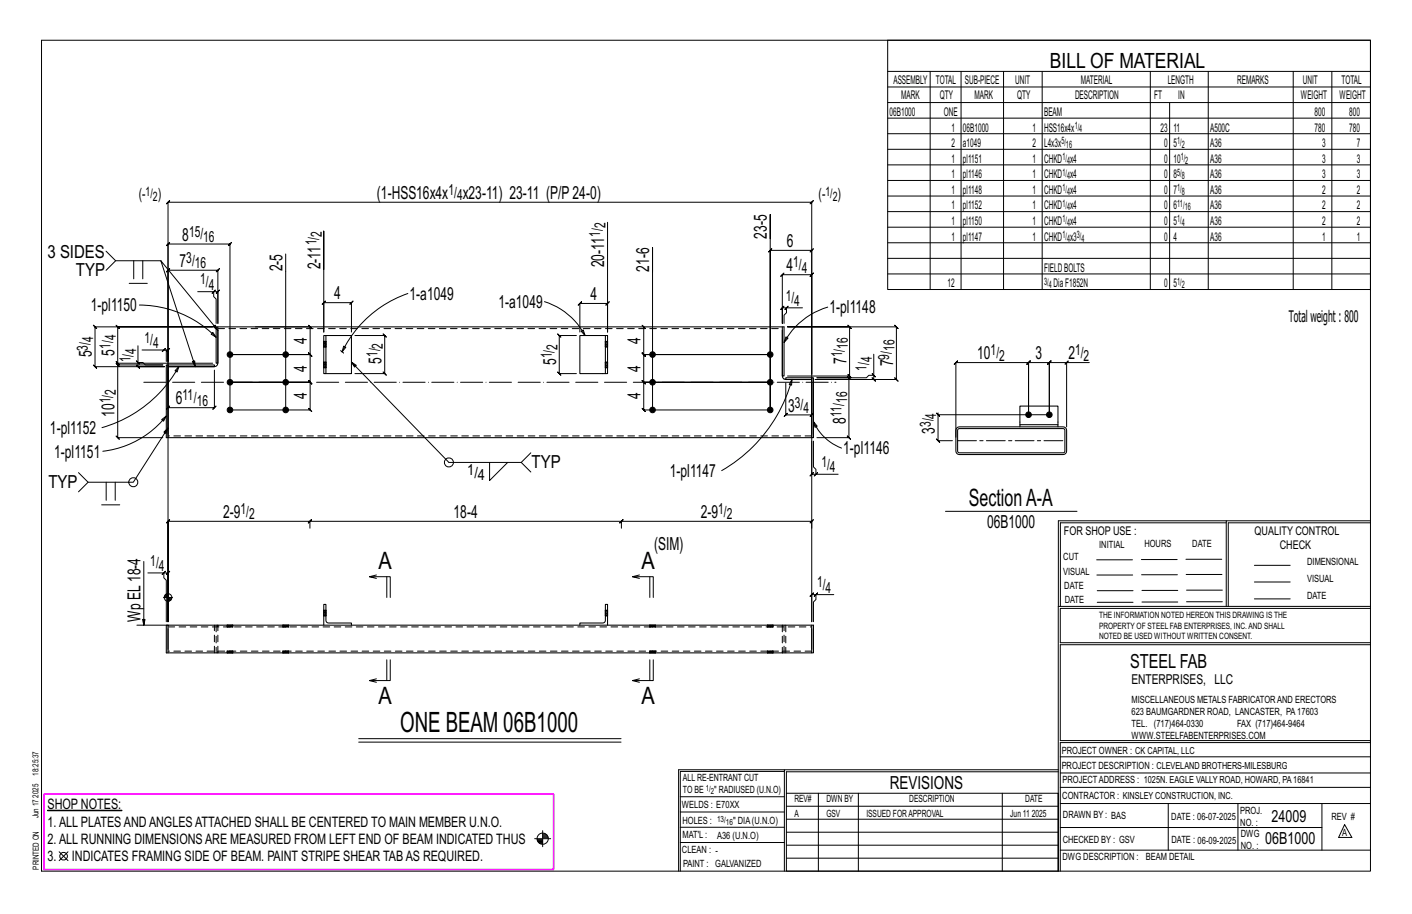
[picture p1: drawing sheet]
<svg xmlns="http://www.w3.org/2000/svg" width="432mm" height="279mm" viewBox="0 0 432 279" stroke-linecap="round" stroke-linejoin="round" font-family="sans-serif">
<g fill="#000" stroke="#000" stroke-width=".31">
<path d="M14.5 247.7h22.8v.1h-22.8z"/>
<circle cx="70.3" cy="116.9" r=".86"/>
<circle cx="70.3" cy="108.4" r=".86"/>
<circle cx="87.4" cy="116.9" r=".86"/>
<circle cx="87.4" cy="108.4" r=".86"/>
<circle cx="199.6" cy="108.4" r=".86"/>
<circle cx="199.6" cy="116.9" r=".86"/>
<circle cx="235.5" cy="108.4" r=".86"/>
<circle cx="235.5" cy="116.9" r=".86"/>
<circle cx="70.3" cy="125.3" r=".86"/>
<circle cx="87.4" cy="125.3" r=".86"/>
<circle cx="199.6" cy="125.3" r=".86"/>
<circle cx="235.5" cy="125.3" r=".86"/>
<circle cx="314.5" cy="126.8" r=".86"/>
<circle cx="320.9" cy="126.8" r=".86"/>
</g>
<g fill="none" stroke="#000" stroke-width=".31">
<path d="M12.7 12.3h406.4v254h-406.4zM271.5 12.3h147.6v76.2h-147.6zM271.5 21.8h147.6M271.5 26.6h147.6M271.5 31.4h147.6M271.5 36.1h147.6M284.5 21.8v66.7M293.9 21.8v66.7M306.9 21.8v66.7M318.7 21.8v66.7M351.8 21.8v66.7M357.7 31.4v57.1"/>
<path d="M369.5 21.8v66.7M395.5 21.8v66.7M407.3 21.8v66.7M271.5 40.9h147.6M271.5 45.6h147.6M271.5 50.4h147.6M271.5 55.2h147.6M271.5 59.9h147.6M32.4 76.8l3 2.9h13.8M35.4 79.7l-3 2.9M40.9 79.7v5.5M43.7 79.7v5.5"/>
<path d="M87.4 77.6v47.7M185.8 68v33.5v-8.7l.5-.5-1 1 .5-.5h-8.5l.5-.5-1 1 .5-.5v8.7M235.5 73v-7.4v59.7v-48.8l-.5 .5 1-1-.5 .5h12.7l-.5 .5 1-1-.5 .5v37.9v-30.4l.5-.5-1 1 .5-.5h-9l.5-.5-1 1 .5-.5v14.9v-4.8l-.5 .5 1-1-.5 .5h1.3M271.5 64.7h147.6M271.5 69.5h147.6M271.5 74.2h147.6M271.5 79h147.6M39.5 86.6h5.5M42.6 93.2a33.3 33.3 0 0 1 23.5 9.9M60.5 89.2h4.8v1.5l.8 .7v7.5M64.8 89.7l1-1zM65.3 89.2h1.3l-.5 .5 1-1-.5 .5v9.7v-16.3l.5-.5-1 1 .5-.5h-15.2l.5-.5-1 1 .5-.5v27.9v-3.5l.5-.5-1 1 .5-.5h-1.3"/>
<path d="M78.1 99.9h16.7l-.5-.5 1 1-.5-.5v8.5l-.5-.5 1 1-.5-.5h-24.5h24.5l-.5-.5 1 1-.5-.5v8.5l-.5-.5 1 1-.5-.5h-24.5h24.5l-.5-.5 1 1-.5-.5v8.4l-.5-.5 1 1-.5-.5h-24.5v-50.7l.5-.5-1 1 .5-.5h-18.9l.5-.5-1 1 .5-.5v42.3M99 82.4v-11.8v30.9v-9l-.5 .5 1-1-.5 .5h8.5l-.5 .5 1-1-.5 .5v9M124.7 89.7a35.1 35.1 0 0 0-20.1 17.8M166.5 92.2a21.1 21.1 0 0 1 12.4 10.4M196.9 99.9l-.5-.5 1 1-.5-.5v8.5l-.5-.5 1 1-.5-.5h38.6h-38.6l-.5-.5 1 1-.5-.5v8.5l-.5-.5 1 1-.5-.5h38.6h-38.6l-.5-.5 1 1-.5-.5v8.4l-.5-.5 1 1-.5-.5h38.6M199.6 83.1v-7.4v49.6M241 93.6l-1 1zM245.4 94.1h-4.9v1.5l-.7 .8v2.5M253.1 93.9a22.4 22.4 0 0 0-13.3 10.8M271.5 83.7h147.6M41.7 110.3l1 1zM42.2 105.7v5.1h1.5l.7 .8h5.4h-13.8l-.5-.5 1 1-.5-.5v22.2l-.5-.5 1 1-.5-.5h13.8"/>
<path d="M42.2 110.8v1.3l-.5-.5 1 1-.5-.5h8.1h-21.2l.5 .5-1-1 .5 .5v-12.2l.5 .5-1-1 .5 .5h35.9h-29l-.5-.5 1 1-.5-.5v11.1l-.5-.5 1 1-.5-.5h29M43.4 107h7.5v3.5M49.6 107.5l1-1zM51.4 113.2v11.4l-.5 .5 1-1-.5 .5h14.2l-.5 .5 1-1-.5 .5v-11.4M54.7 112l-.5 1.7-.7-.4zM54.7 112a39.3 39.3 0 0 1-23.5 18.7M65.1 101.6l1 1.5-1.5-.9zM66.6 101l-.8-1.6-.6 .5 1.4 1.1-17.4-21.3 10.5 32.4-.9-1.6 .7-.2 .2 1.8M104.2 107.1l.4 .4M104.6 107.5l.4 .5M105.1 105.8l.7 .4-1.2 1.3zM107.5 110.7l.9 1.5 .6-.5-1.5-1 29.8 30.7h22.1l2.9-3"/>
<path d="M108.5 102.6h9.1l-.5-.5 1 1-.5-.5v11.6l-.5-.5 1 1-.5-.5h-9.1M176.3 102.6h-5.3l-.5-.5 1 1-.5-.5v11.6l-.5-.5 1 1-.5-.5h5.3M177.7 101.2l.7-.3 .5 1.7zM240.3 117.1v9.7l-.5 .5 1-1-.5 .5h7.9l-.5 .5 1-1-.5 .5v-9.7M240.3 103l.7 .4-1.2 1.3zM242.2 116l-.1 1.7-.8-.2zM242.2 116a46 46 0 0 1-21.5 27.9M266.7 114.2l1 1zM267.2 108.3v6.4h-1.5l-.7 .8h-15.2h9.8l-.5-.5 1 1-.5-.5v18.3l-.5-.5 1 1-.5-.5h-9.8M267.2 114.7v1.3l-.5-.5 1 1-.5-.5h-17.9h24.8l.5 .5-1-1 .5 .5v-16.1l.5 .5-1-1 .5 .5h-33.3h19l-.5-.5 1 1-.5-.5v15l-.5-.5 1 1-.5-.5h-19M326.2 110.8l.5-.5-1 1zM326.2 110.8h-5.3l.5-.5-1 1 .5-.5v16"/>
<path d="M333.1 110.8h-6.9v19.7M49.4 128.3l1.5-1.1-.9 1.6zM50.9 127.2a29 29 0 0 1-19.5 10.7M51.4 130.8l-1.3 1.3 .7 .4 .6-1.7-10.6 16.6h-13.9l-2.9-2.9M248.2 134.8v10.2l-.5 .5 1-1-.5 .5h1.3M248.8 128.9l1.1 1.4-.7 .3zM248.8 134.8v7.9l.7 .8v1.5h6.8M248.8 128.9a15.4 15.4 0 0 0 8.6 8.1M286.4 126.3l1 1zM286.9 126.2v.6h34M286.9 126.8v7.9l-.5-.5 1 1-.5-.5h4.4M320.9 126.8v-16l.5-.5-1 1 .5-.5h-6.4l.5-.5-1 1 .5-.5v16v-16l.5-.5-1 1 .5-.5h-22.2l.5-.5-1 1 .5-.5v22.9"/>
<path d="M26.9 147.4l-2.9 2.9M31.1 154.3h5.5M32.5 147.4v5.5M35.2 147.4v5.5M94.3 159.9l1-1zM94.8 159.4h95.2l-.5 .5 1-1-.5 .5v2.1M149.7 141.4v5.5l5.5-5.5M159.4 141.4l2.9 2.9M189.5 159.9l1-1zM190 159.4h58.2l-.5 .5 1-1-.5 .5v2.1M250 144.5l-1 1zM289.1 156.3h40.3"/>
<path d="M375 159.8h-50.7v25.6M375 159.2h-51.3l-.1 107.1M419.1 159.2h-44.1v26.2M419.1 159.8h-43.5v25.6M44 171.6v19.5l-.4-1.7h.8l-.4 1.7M45.2 175.1h4.9v1.5l.8 .8v12.7M49.6 175.6l1-1zM50.1 175.1h1.3l-.5 .5 1-1-.5 .5v15v-8.9M94.8 161.5v-2.1l.5-.5-1 1 .5-.5h-43.4l.5-.5-1 1 .5-.5v30.7v-128.3l-.5 .5 1-1-.5 .5h196.8l-.5 .5 1-1-.5 .5v128.3v-8.3l-.5 .5 1-1-.5 .5h1.3M115.1 176.8l-2.1-.5h6.3v6.3M115.1 175.8l-2.1 .5M118.3 176.3v6.3"/>
<path d="M195.5 176.8l-2.1-.5h6.4v6.3M195.5 175.8l-2.1 .5M198.7 176.3v6.3M335.4 171.1h10.9M335.4 175.8h11M349 171h11M349.1 175.7h11M362.7 171h10.9M362.7 175.6h11M383.6 172.8h11M383.6 177.9h11M41.9 191.1h9.5"/>
<path d="M50 182.6h2.8M50.3 182.2v.4M50.5 181.8v.8M50.7 181.7v.9M51 181.6v1M51.2 181.5v1.1M51.6 182.6v1.2M51.8 182.6v1.1M52 182.6v1M52.2 182.6v.8M52.4 182.6v.5M250 181.3l-1 1z"/>
<path d="M255 181.8h-5.5v1.5l-.7 .7v6.1M323.7 185.4h95.4M335.5 184.1h11M335.5 180.6h11M349.2 184h11M349.2 180.5h11M362.9 180.4h10.9M362.9 184h10.9M383.6 183.1h11M419.1 186h-94.9v10.5h94.9M419.1 197.1h-94.9v29.3h94.9v.6h-94.9v39.3M115.1 207.5l-2.1 .5"/>
<path d="M118.3 201.7v6.3M119.3 201.7v6.3h-6.3l2.1 .6M195.5 207.5l-2.1 .5M198.7 201.7v6.3M199.8 201.7v6.3h-6.4l2.1 .6M109.7 225.8h80.2M109.7 226.9h80.2M239.9 235.8h-31.9v30.5M239.9 235.3h-32.4v31M323.6 235.3h-83.7v31M323.6 235.9h-83.1v6.6M324.2 236.3h94.9"/>
<path d="M324.2 231.4h94.9M163.5 256.4h4.9M164.3 256.7h1.6M164.3 257h1.6M164.4 257.2h1.5M164.7 257.5h1.2M165 257.8h.9M165.9 253.9v4.9M165.9 254.9h1M165.9 255.5h1.5M165.9 256.1h1.7M165.9 255.2h1.3"/>
<path d="M165.9 255.8h1.7M208 252.9h31.9M208 257.5h31.9M208 243.6h31.9M208 248.2h31.9M240.5 242.5h83.1v23.8h-83.1zM240.5 258.4h83.1M240.5 254.4h83.1M240.5 250.4h83.1M240.5 246.5h83.1M250.3 242.5v23.8M262.5 242.5v23.8"/>
<path d="M306.5 242.5v23.8M324.2 253h80.1M324.2 245.6h94.9M324.2 259.9h94.9M324.2 240.7h94.9M357.3 245.6v14.3M378.6 245.6v14.3M404.3 245.6v14.3M411.2 252.1l2.2 3.9h-4zM18.1 260.4l2.7 2.7M20.8 260.4l-2.7 2.7M240.5 262.3h83.1"/>
<circle cx="40.8" cy="147.4" r="1.38"/>
<circle cx="137.3" cy="141.4" r="1.38"/>
<circle cx="51.4" cy="182.6" r="1.16"/>
<circle cx="165.9" cy="256.4" r="1.71"/>
<circle cx="19.4" cy="261.7" r="1.17"/>
</g>
<path d="M13.5 242.7h155.8v23.1h-155.8z" fill="none" stroke="#f0f" stroke-width=".5"/>
<g fill="none" stroke="#000" stroke-width=".32">
<path d="M66.1 99.9h.5v11.1h-.5zM66.6 99.9h173.2v15h-.6v-15M51.4 111.6h14.2v.5h-14.2zM66.6 101v10l-.5 1-14.7 .1v20.6M99 112.4h.1M99 110.7h.1M99 106.1h.1M99 104.4h.1M99 102.6h.7v11.6h-.7zM99.7 102.6h7.8v11.6h-7.8M99.7 112.4h.1M99.7 110.7h.1"/>
<path d="M99.7 106.1h.1M99.7 104.4h.1M185.1 112.4h.1M185.1 110.7h.1M185.1 106.1h.1M185.1 104.4h.1M185.1 102.6h.7v11.6h-.7zM185.1 102.6h-7.8v11.6h7.8M185.8 112.4h.1M185.8 110.7h.1M185.8 106.1h.1M185.8 104.4h.1"/>
<path d="M239.2 101l.2 14.5 .9 .5h7.9v16.7M240.3 115.5h7.9v.5h-7.9zM248.2 115.5h.6v18.3h-.6zM51.4 133.8v-22.2h-.5v22.2h197.3M292.6 130.8l.8-.3h31.7a1.06 1.06 0 0 1 1.1 1v6.4a1.06 1.06 0 0 1-1.1 1.1h-31.7a1.06 1.06 0 0 1-1.1-1.1v-6.4zM293 131.2l.4-.2 31.9 .1 .4 .4-.1 6.6-.5 .3h-31.9l-.4-.5zM311.9 130.5v-.7h11.6v.7M311.9 129.8v-5.7h11.6v5.7M51.4 191.1h-.5v8.5h197.3v-8.5M51.4 199.6v-8.5h197.4v8.5h-.6M51.4 192.2v6.3M69.5 191.1h.1"/>
<path d="M69.5 191.6h.1M69.5 199h.1M69.5 199.6h.1M71.2 191.1h.1M71.2 191.6h.1M71.2 199h.1M71.2 199.6h.1M86.5 191.1h.1M86.5 191.6h.1M86.5 199h.1M86.5 199.6h.1M88.2 191.1h.1"/>
<path d="M88.2 191.6h.1M88.2 199h.1M88.2 199.6h.1M99 188.3h.1M99 186.5h.1M99 191.1v-6.3h.7v4.9a.79 .79 0 0 0 .8 .7h7v.7M99.7 188.3h.1M99.7 186.5h.1M177.3 191.1v-.7h7a.79 .79 0 0 0 .8-.7v-4.9h.7v6.3M185.1 188.3h.1M185.1 186.5h.1M185.8 188.3h.1"/>
<path d="M185.8 186.5h.1M198.7 191.1h.1M198.7 191.6h.1M198.7 199h.1M198.7 199.6h.1M200.4 191.1h.1M200.4 191.6h.1M200.4 199h.1M200.4 199.6h.1M234.7 191.1h.1M234.7 191.6h.1M234.7 199h.1"/>
<path d="M234.7 199.6h.1M236.4 191.1h.1M236.4 191.6h.1M236.4 199h.1M236.4 199.6h.1M248.2 192.2v6.3"/>
</g>
<g fill="none" stroke="#000" stroke-width=".31" stroke-dasharray="2 1.4">
<path d="M66.6 100.5h172.6M99 111.2h.7v.4h-.7zM99 111.2v-.2h.7v.2M99 111v-.2h.7v.2M99 110.8v-.1M99 112.4h.1M99 112.2v.2h.7M99 111.9v.3h.7v.2M99 111.6v.3h.7v.3M99 104.9h.7v.3h-.7zM99 104.9v-.3h.7v.3M99 104.6v-.2h.7v.2"/>
<path d="M99 104.4h.1M99 106.1v-.1M99 105.8v.2l.7 .1M99 105.5v.3h.7v.2M99 105.2v.3h.7v.3M99 112.4h.7M99 106.1h.7M99.7 110.7h-.7M99.7 104.4h-.7M99.7 110.7v.1M99.7 111.6v.3M99.7 104.4h.1"/>
<path d="M99.7 105.2v.3M185.1 111.6h.7v.3h-.7zM185.1 112.4h.1M185.1 111.6v-.4M185.1 105.2h.7v.3h-.7zM185.1 106.1v-.1M185.1 105.2v-.3M185.1 112.4h.7M185.1 106.1h.7M185.8 110.7h-.7M185.8 104.4h-.7M185.8 111.9v.3h-.7v-.3"/>
<path d="M185.8 112.2v.2h-.7v-.2M185.8 112.4h.1M185.8 110.7v.1M185.8 111v-.2l-.7-.1M185.8 111.2v-.2h-.7v-.2M185.8 111.6v-.4h-.7v-.2M185.8 105.5v.3h-.7v-.3M185.8 105.8v.2h-.7v-.2M185.8 106v.1M185.8 104.4h.1M185.8 104.6v-.2h-.7M185.8 104.9v-.3h-.7v-.2"/>
<path d="M185.8 105.2v-.3h-.7v-.3M248.2 133.3h-196.8M51.4 191.6h196.8M65.6 199.6v-8.5M66.1 191.1v8.5M66.6 199v.6M66.6 199.6v-8.5v.5M69.5 199h.1M69.5 199v.6M69.5 191.1v.5M69.5 191.1h.1M69.5 199.6h.1"/>
<path d="M69.7 199.6h-.2v-.6h.2M69.7 191.1h-.2v.5M70 199h.3v.6h-.3zM70 199.6h-.3v-.6h.3M70 191.1h-.3v.5h-.2M70.3 199.6h.4v-.6h.2M70.3 199h.4M70.3 191.1h.4v.5h-.4zM70.3 191.1h-.3v.5h-.3M70.3 191.6h-.3M70.7 199.6h.2v-.6h.2M70.7 191.1h.2v.5h-.2"/>
<path d="M70.9 199.6h.2l.1-.6M70.9 191.1h.2v.5h-.2M71.1 191.1h.1M71.2 199.6v-.6M71.2 199.6h-.1M71.2 191.6h-.1M71.2 191.6v-.5M86.5 199h.1M86.5 199v.6M86.5 191.1v.5M86.5 191.1h.1M86.6 199.6h-.1"/>
<path d="M86.8 199.6h-.2v-.6h.2M86.8 191.1h-.2l-.1 .5M87 199h.4v.6h-.4zM87 199.6h-.2v-.6h.2M87 191.1h-.2v.5h-.2M87.4 199.6h.3v-.6h.3M87.4 199h.3M87.4 191.1h.3v.5h-.3zM87.4 191.1h-.4v.5h-.2M87.4 191.6h-.4M87.7 199.6h.3v-.6h.2M87.7 191.1h.3v.5h-.3"/>
<path d="M88 199.6h.2v-.6M88 191.1h.2v.5h-.2M88.2 191.1h.1M88.2 199.6v-.6M88.2 199.6h.1M88.2 191.6h.1M88.2 191.6v-.5M99 187.1h.7v.3h-.7zM99 187.1v-.3h.7v.3M99 186.8v-.2h.7v.2M99 186.6v-.1M99 188.3v-.1"/>
<path d="M99 188v.2l.7 .1M99 187.7v.3h.7v.2M99 187.4v.3h.7v.3M99 188.3h.7M99.7 186.5h-.7M99.7 186.5v.1M99.7 187.4v.3M185.1 187.4h.7v.3h-.7zM185.1 188.3v-.1M185.1 187.4v-.3M185.1 188.3h.7M185.8 186.5h-.7"/>
<path d="M185.8 187.7v.3h-.7v-.3M185.8 188v.2h-.7v-.2M185.8 188.2v.1M185.8 186.5v.1M185.8 186.8v-.2l-.7-.1M185.8 187.1v-.3h-.7v-.2M185.8 187.4v-.3h-.7v-.3M198.7 199h.1M198.7 199v.6M198.7 191.1v.5M198.7 191.1h.1M198.8 199.6h-.1"/>
<path d="M198.9 199.6h-.1v-.6h.1M198.9 191.1h-.1l-.1 .5M199.2 199h.4v.6h-.4zM199.2 199.6h-.3v-.6h.3M199.2 191.1h-.3v.5h-.1M199.6 199.6h.3v-.6h.3M199.6 199h.3M199.6 191.1h.3v.5h-.3zM199.6 191.1h-.4v.5h-.3M199.6 191.6h-.4M199.9 199.6h.3v-.6h.1M199.9 191.1h.3v.5h-.3"/>
<path d="M200.2 199.6h.1l.1-.6M200.2 191.1h.1v.5h-.1M200.3 191.1h.1M200.4 199.6v-.6M200.4 199.6h-.1M200.4 191.6h-.1M200.4 191.6v-.5M234.7 199h.1M234.7 199v.6M234.7 191.1v.5M234.7 191.1h.1M234.7 199.6h.1"/>
<path d="M234.9 199.6h-.2v-.6h.2M234.9 191.1h-.2v.5M235.2 199h.3v.6h-.3zM235.2 199.6h-.3v-.6h.3M235.2 191.1h-.3v.5h-.2M235.5 199.6h.4v-.6h.2M235.5 199h.4M235.5 191.1h.4v.5h-.4zM235.5 191.1h-.3v.5h-.3M235.5 191.6h-.3M235.9 199.6h.2v-.6h.2M235.9 191.1h.2v.5h-.2"/>
<path d="M236.1 199.6h.2l.1-.6M236.1 191.1h.2v.5h-.2M236.3 191.1h.1M236.4 199.6v-.6M236.4 199.6h-.1M236.4 191.6h-.1M236.4 191.6v-.5M239.2 191.6v-.5M239.2 191.1v8.5v-.6M239.8 199.6v-8.5M240.3 191.1v8.5M248.2 199h-196.8"/>
</g>
<path d="M44 116.9h211.6" fill="none" stroke="#000" stroke-width=".31" stroke-dasharray="6.8 1 0 1"/>
<path d="M292.8 134.7h32.9" fill="none" stroke="#000" stroke-width=".31" stroke-dasharray="5.8 1 1 1"/>
<text font-size="8.6" x="122.4" y="223.8">ONE BEAM 06B1000</text>
<g font-size="7.3">
<text x="296.3" y="154.6">SectionA-A</text>
<text x="115.8" y="173.8">A</text>
<text x="196.2" y="173.8">A</text>
<text x="115.8" y="215.2">A</text>
<text x="196.2" y="215.2">A</text>
</g>
<text font-size="6.4" x="321.1" y="20.7">BILL OF MATERIAL</text>
<text font-size="5.9" x="345.6" y="204.1">STEEL FAB</text>
<g font-size="5.5">
<text x="115.3" y="60.8">(1-HSS16x4x</text>
<text x="141.5" y="60.8">x23-11) 23-11 (P/P24-0)</text>
<text x="55.8" y="73.6">8</text>
<text x="234.5" y="73" transform="rotate(-90 234.5 73)">23-5</text>
<text x="240.6" y="75.5">6</text>
<text x="14.5" y="78.7">3 SIDES</text>
<text x="54.9" y="81.6">7</text>
<text x="86.4" y="83" transform="rotate(-90 86.4 83)">2-5</text>
<text x="98" y="82.4" transform="rotate(-90 98 82.4)">2-11</text>
<text x="184.8" y="81.7" transform="rotate(-90 184.8 81.7)">20-11</text>
<text x="198.6" y="83.1" transform="rotate(-90 198.6 83.1)">21-6</text>
<text x="240.5" y="83">4</text>
<text x="23.2" y="84.2">TYP</text>
<text x="27.7" y="95.2">1-pl1150</text>
<text x="102.2" y="91.5">4</text>
<text x="125.3" y="91.6">1-a1049</text>
<text x="152.4" y="94.1">1-a1049</text>
<text x="180.5" y="91.8">4</text>
<text x="253.7" y="95.8">1-pl1148</text>
<text x="93.9" y="105.2" transform="rotate(-90 93.9 105.2)">4</text>
<text x="195.9" y="105.2" transform="rotate(-90 195.9 105.2)">4</text>
<text x="28.1" y="109.2" transform="rotate(-90 28.1 109.2)">5</text>
<text x="35" y="108.7" transform="rotate(-90 35 108.7)">5</text>
<text x="93.9" y="113.6" transform="rotate(-90 93.9 113.6)">4</text>
<text x="116.7" y="111.2" transform="rotate(-90 116.7 111.2)">5</text>
<text x="170" y="111.6" transform="rotate(-90 170 111.6)">5</text>
<text x="195.9" y="113.6" transform="rotate(-90 195.9 113.6)">4</text>
<text x="258.8" y="111.3" transform="rotate(-90 258.8 111.3)">7</text>
<text x="273.1" y="112" transform="rotate(-90 273.1 112)">7</text>
<text x="298.8" y="109.8">10</text>
<text x="316.7" y="109.8">3</text>
<text x="326.7" y="109.8">2</text>
<text x="53.7" y="123.6">6</text>
<text x="93.9" y="122.1" transform="rotate(-90 93.9 122.1)">4</text>
<text x="195.9" y="122.1" transform="rotate(-90 195.9 122.1)">4</text>
<text x="241" y="125.8">3</text>
<text x="35" y="127.4" transform="rotate(-90 35 127.4)">10</text>
<text x="258.6" y="129.6" transform="rotate(-90 258.6 129.6)">8</text>
<text x="15.3" y="132.6">1-pl1152</text>
<text x="285.9" y="132.6" transform="rotate(-90 285.9 132.6)">3</text>
<text x="16.6" y="139.9">1-pl1151</text>
<text x="162.6" y="143.1">TYP</text>
<text x="257.9" y="138.9">1-pl1146</text>
<text x="14.8" y="149.2">TYP</text>
<text x="204.8" y="145.8">1-pl1147</text>
<text x="68.2" y="158.4">2-9</text>
<text x="138.7" y="158.4">18-4</text>
<text x="214.3" y="158.4">2-9</text>
<text x="301.9" y="161.3">06B1000</text>
<text x="200" y="168.1">(SIM)</text>
<text x="43" y="190.1" transform="rotate(-90 43 190.1)">Wp EL18-4</text>
<text x="272.2" y="241.1">REVISIONS</text>
</g>
<g font-size="5.1">
<text x="388.9" y="251.3">24009</text>
<text x="386.9" y="258.1">06B1000</text>
</g>
<text font-size="4.9" x="394.1" y="98.3">Totalweight : 800</text>
<g font-size="4.7">
<text x="137.2" y="59.6">1/</text>
<text x="42.4" y="61">(-</text>
<text x="48.2" y="61">)</text>
<text x="139.8" y="61.2">4</text>
<text x="250.4" y="61">(-</text>
<text x="256.1" y="61">)</text>
<text x="185.2" y="69.7" transform="rotate(-90 185.2 69.7)">2</text>
<text x="57.8" y="72.4">15/</text>
<text x="62.2" y="74">16</text>
<text x="96.8" y="75" transform="rotate(-90 96.8 75)">1/</text>
<text x="98.4" y="72.4" transform="rotate(-90 98.4 72.4)">2</text>
<text x="183.6" y="72.3" transform="rotate(-90 183.6 72.3)">1/</text>
<text x="57" y="80.4">3/</text>
<text x="59.6" y="82">16</text>
<text x="242.6" y="81.7">1/</text>
<text x="245.2" y="83.4">4</text>
<text x="61.2" y="86.9">1/</text>
<text x="63.8" y="88.6">4</text>
<text x="240.3" y="91.9">1/</text>
<text x="242.9" y="93.5">4</text>
<text x="26.8" y="107.2" transform="rotate(-90 26.8 107.2)">3/</text>
<text x="28.5" y="104.5" transform="rotate(-90 28.5 104.5)">4</text>
<text x="33.8" y="106.6" transform="rotate(-90 33.8 106.6)">1/</text>
<text x="35.4" y="104" transform="rotate(-90 35.4 104)">4</text>
<text x="44.2" y="104.8">1/</text>
<text x="46.8" y="106.4">4</text>
<text x="117.1" y="106.5" transform="rotate(-90 117.1 106.5)">2</text>
<text x="170.4" y="106.9" transform="rotate(-90 170.4 106.9)">2</text>
<text x="259.2" y="106.6" transform="rotate(-90 259.2 106.6)">16</text>
<text x="273.5" y="107.3" transform="rotate(-90 273.5 107.3)">16</text>
<text x="40" y="110.8" transform="rotate(-90 40 110.8)">1/</text>
<text x="41.6" y="108.2" transform="rotate(-90 41.6 108.2)">4</text>
<text x="115.4" y="109.2" transform="rotate(-90 115.4 109.2)">1/</text>
<text x="168.8" y="109.5" transform="rotate(-90 168.8 109.5)">1/</text>
<text x="257.6" y="109.3" transform="rotate(-90 257.6 109.3)">1/</text>
<text x="265" y="113.4" transform="rotate(-90 265 113.4)">1/</text>
<text x="266.6" y="110.8" transform="rotate(-90 266.6 110.8)">4</text>
<text x="271.9" y="109.9" transform="rotate(-90 271.9 109.9)">9/</text>
<text x="302.9" y="108.6">1/</text>
<text x="305.6" y="110.3">2</text>
<text x="328.8" y="108.6">1/</text>
<text x="331.4" y="110.3">2</text>
<text x="33.8" y="123.3" transform="rotate(-90 33.8 123.3)">1/</text>
<text x="35.4" y="120.7" transform="rotate(-90 35.4 120.7)">2</text>
<text x="55.8" y="122.4">11/</text>
<text x="60.2" y="124.1">16</text>
<text x="243.1" y="124.6">3/</text>
<text x="259" y="123.2" transform="rotate(-90 259 123.2)">16</text>
<text x="245.7" y="126.3">4</text>
<text x="257.4" y="127.5" transform="rotate(-90 257.4 127.5)">11/</text>
<text x="284.6" y="130.6" transform="rotate(-90 284.6 130.6)">3/</text>
<text x="286.3" y="128" transform="rotate(-90 286.3 128)">4</text>
<text x="251.2" y="142.7">1/</text>
<text x="142.9" y="145.2">1/</text>
<text x="146.2" y="146.9">4</text>
<text x="253.8" y="144.4">4</text>
<text x="73.6" y="157.1">1/</text>
<text x="76.2" y="158.8">2</text>
<text x="219.6" y="157.1">1/</text>
<text x="222.2" y="158.8">2</text>
<text x="46" y="172.9">1/</text>
<text x="48.6" y="174.6">4</text>
<text x="249.9" y="179.5">1/</text>
<text x="252.5" y="181.2">4</text>
</g>
<g font-size="4.4">
<text x="14.5" y="247.4">SHOP NOTES:</text>
<text x="14.5" y="257.9">2.ALL RUNNING DIMENSIONSARE MEASURED FROM LEFT END OF BEAM INDICATED THUS</text>
<text x="14.5" y="252.7">1.ALL PLATESANDANGLESATTACHED SHALL BE CENTERED TO MAIN MEMBER U.N.O.</text>
<text x="14.5" y="263.1">3.</text>
<text x="22" y="263.1">INDICATES FRAMING SIDE OF BEAM. PAINT STRIPE SHEAR TABAS REQUIRED.</text>
</g>
<text font-size="4.2" x="346" y="209.1">ENTERPRISES, LLC</text>
<g font-size="4">
<text x="44.5" y="59.9">1/</text>
<text x="252.4" y="59.9">1/</text>
<text x="46.7" y="61.3">2</text>
<text x="254.7" y="61.3">2</text>
</g>
<g font-size="3.7">
<text x="273.2" y="25.6">ASSEMBLY</text>
<text x="286.2" y="25.6">TOTAL</text>
<text x="295.1" y="25.6">SUB-PIECE</text>
<text x="310.4" y="25.6">UNIT</text>
<text x="330.5" y="25.6">MATERIAL</text>
<text x="357.1" y="25.6">LENGTH</text>
<text x="378.3" y="25.6">REMARKS</text>
<text x="398.4" y="25.6">UNIT</text>
<text x="410.2" y="25.6">TOTAL</text>
<text x="272.1" y="35.5">06B1000</text>
<text x="275.6" y="30.4">MARK</text>
<text x="287.4" y="30.4">QTY</text>
<text x="288.6" y="35.5">ONE</text>
<text x="298" y="30.4">MARK</text>
<text x="311" y="30.4">QTY</text>
<text x="319.3" y="35.5">BEAM</text>
<text x="328.7" y="30.4">DESCRIPTION</text>
<text x="353" y="30.4">FT</text>
<text x="360.3" y="30.4">IN</text>
<text x="397.8" y="30.4">WEIGHT</text>
<text x="402" y="35.5">800</text>
<text x="409.6" y="30.4">WEIGHT</text>
<text x="412.6" y="35.5">800</text>
<text x="290.9" y="40.2">1</text>
<text x="294.5" y="40.2">06B1000</text>
<text x="315.8" y="40.2">1</text>
<text x="319.3" y="40.2">HSS16x4x</text>
<text x="354.9" y="40.2">23</text>
<text x="358.9" y="40.2">11</text>
<text x="370.1" y="40.2">A500C</text>
<text x="402" y="40.2">780</text>
<text x="412.6" y="40.2">780</text>
<text x="290.9" y="45">2</text>
<text x="294.5" y="45">a1049</text>
<text x="315.8" y="45">2</text>
<text x="319.3" y="45">L4x3x</text>
<text x="356" y="45">0</text>
<text x="358.9" y="45">5</text>
<text x="370.1" y="45">A36</text>
<text x="404.3" y="45">3</text>
<text x="415" y="45">7</text>
<text x="290.9" y="49.7">1</text>
<text x="294.5" y="49.7">pl1151</text>
<text x="315.8" y="49.7">1</text>
<text x="319.3" y="49.7">CHKD x4</text>
<text x="356" y="49.7">0</text>
<text x="358.9" y="49.7">10</text>
<text x="370.1" y="49.7">A36</text>
<text x="404.3" y="49.7">3</text>
<text x="415" y="49.7">3</text>
<text x="290.9" y="54.5">1</text>
<text x="290.9" y="59.3">1</text>
<text x="294.5" y="54.5">pl1146</text>
<text x="294.5" y="59.3">pl1148</text>
<text x="315.8" y="54.5">1</text>
<text x="315.8" y="59.3">1</text>
<text x="319.3" y="54.5">CHKD x4</text>
<text x="319.3" y="59.3">CHKD x4</text>
<text x="356" y="54.5">0</text>
<text x="356" y="59.3">0</text>
<text x="358.9" y="54.5">8</text>
<text x="358.9" y="59.3">7</text>
<text x="370.1" y="54.5">A36</text>
<text x="370.1" y="59.3">A36</text>
<text x="404.3" y="54.5">3</text>
<text x="404.3" y="59.3">2</text>
<text x="415" y="54.5">3</text>
<text x="415" y="59.3">2</text>
<text x="290.9" y="64">1</text>
<text x="294.5" y="64">pl1152</text>
<text x="315.8" y="64">1</text>
<text x="319.3" y="64">CHKD x4</text>
<text x="356" y="64">0</text>
<text x="358.9" y="64">6</text>
<text x="370.1" y="64">A36</text>
<text x="404.3" y="64">2</text>
<text x="415" y="64">2</text>
<text x="290.9" y="68.8">1</text>
<text x="294.5" y="68.8">pl1150</text>
<text x="315.8" y="68.8">1</text>
<text x="319.3" y="68.8">CHKD x4</text>
<text x="356" y="68.8">0</text>
<text x="358.9" y="68.8">5</text>
<text x="370.1" y="68.8">A36</text>
<text x="404.3" y="68.8">2</text>
<text x="415" y="68.8">2</text>
<text x="290.9" y="73.6">1</text>
<text x="294.5" y="73.6">pl1147</text>
<text x="315.8" y="73.6">1</text>
<text x="319.3" y="73.6">CHKD x3</text>
<text x="356" y="73.6">0</text>
<text x="358.9" y="73.6">4</text>
<text x="370.1" y="73.6">A36</text>
<text x="404.3" y="73.6">1</text>
<text x="415" y="73.6">1</text>
<text x="319.3" y="83.1">FIELDBOLTS</text>
<text x="289.8" y="87.8">12</text>
<text x="322.2" y="87.8">DiaF1852N</text>
<text x="356" y="87.8">0</text>
<text x="358.9" y="87.8">5</text>
<text x="325.3" y="163.4">FOR SHOP USE :</text>
<text x="383.7" y="163.4">QUALITY CONTROL</text>
<text x="391.4" y="167.8">CHECK</text>
</g>
<g font-size="3.1">
<text x="328.6" y="39.4">1/</text>
<text x="330" y="40.5">4</text>
<text x="324.6" y="44.1">5/</text>
<text x="326" y="45.3">16</text>
<text x="360" y="44.1">1/</text>
<text x="361.4" y="45.3">2</text>
<text x="324.9" y="48.9">1/</text>
<text x="324.9" y="53.7">1/</text>
<text x="326.3" y="50">4</text>
<text x="360" y="53.7">5/</text>
<text x="361.1" y="48.9">1/</text>
<text x="362.5" y="50">2</text>
<text x="324.9" y="58.4">1/</text>
<text x="326.3" y="54.8">4</text>
<text x="326.3" y="59.5">4</text>
<text x="360" y="58.4">1/</text>
<text x="361.4" y="54.8">8</text>
<text x="361.4" y="59.5">8</text>
<text x="324.9" y="63.2">1/</text>
<text x="326.3" y="64.3">4</text>
<text x="360" y="63.2">11/</text>
<text x="362.3" y="64.3">16</text>
<text x="324.9" y="68">1/</text>
<text x="326.3" y="69.1">4</text>
<text x="360" y="68">1/</text>
<text x="361.4" y="69.1">4</text>
<text x="324.9" y="72.7">1/</text>
<text x="326.3" y="73.8">4</text>
<text x="329.3" y="72.7">3/</text>
<text x="330.7" y="73.8">4</text>
<text x="319.3" y="87">3/</text>
<text x="320.7" y="88.1">4</text>
<text x="360" y="87">1/</text>
<text x="361.4" y="88.1">2</text>
<text x="336.2" y="167.4">INITIAL</text>
<text x="350" y="167.1">HOURS</text>
<text x="364.6" y="167.2">DATE</text>
<text x="325.2" y="171.3">CUT</text>
<text x="399.8" y="172.8">DIMENSIONAL</text>
<text x="325.1" y="175.8">VISUAL</text>
<text x="399.8" y="177.9">VISUAL</text>
<text x="325.5" y="180">DATE</text>
<text x="325.7" y="184.4">DATE</text>
<text x="399.8" y="183.1">DATE</text>
<text x="346" y="215">MISCELLANEOUS METALS FABRICATORAND ERECTORS</text>
<text x="346" y="218.6">623 BAUMGARDNER ROAD, LANCASTER, PA17603</text>
<text x="346" y="225.8">WWW.STEELFABENTERPRISES.COM</text>
<text x="346" y="222.2">TEL. (717)464-0330</text>
<text x="378.3" y="222.2">FAX (717)464-9464</text>
<text x="324.7" y="230.5">PROJECT OWNER : CK CAPITAL, LLC</text>
<text x="208.8" y="238.8">ALL RE-ENTRANT CUT</text>
<text x="324.7" y="235.1">PROJECT DESCRIPTION : CLEVELAND BROTHERS-MILESBURG</text>
<text x="324.9" y="239.5">PROJECTADDRESS : 1025N. EAGLE VALLY ROAD, HOWARD, PA16841</text>
<text x="208.8" y="242.5">TO BE</text>
<text x="218.4" y="242.5">&quot; RADIUSED (U.N.O)</text>
<text x="242.9" y="245.3">REV#</text>
<text x="252.7" y="245.3">DWN BY</text>
<text x="278.1" y="245.3">DESCRIPTION</text>
<text x="313.5" y="245.3">DATE</text>
<text x="324.9" y="244.2">CONTRACTOR : KINSLEY CONSTRUCTION, INC.</text>
<text x="208.5" y="247">WELDS : E70XX</text>
<text x="208.7" y="251.7">HOLES :</text>
<text x="224.2" y="251.8">&quot; DIA(U.N.O)</text>
<text x="242.9" y="249.9">A</text>
<text x="252.7" y="249.9">GSV</text>
<text x="264.9" y="249.9">ISSUED FORAPPROVAL</text>
<text x="309" y="249.9">Jun 11</text>
<text x="315.5" y="249.9">2025</text>
<text x="325.1" y="250">DRAWN BY : BAS</text>
<text x="358.2" y="250.5">DATE : 06-07-2025</text>
<text x="379.3" y="248.9">PROJ.</text>
<text x="407.2" y="250.5">REV #</text>
<text x="208.7" y="256.3">MAT'L :</text>
<text x="219.3" y="256.4">A36 (U.N.O)</text>
<text x="325" y="257.6">CHECKED BY : GSV</text>
<text x="358.3" y="257.7">DATE : 06-09-2025</text>
<text x="379.3" y="252.5">NO. :</text>
<text x="379.5" y="255.9">DWG</text>
<text x="410.5" y="255.5">A</text>
<text x="208.6" y="260.7">CLEAN : -</text>
<text x="324.9" y="262.9">DWG DESCRIPTION :</text>
<text x="350.4" y="263">BEAM DETAIL</text>
<text x="379.5" y="259.5">NO. :</text>
<text x="208.9" y="265">PAINT : GALVANIZED</text>
</g>
<g font-size="2.7">
<text x="336.1" y="189">THE INFORMATION NOTED HEREON THIS DRAWING IS THE</text>
<text x="336.1" y="195.4">NOTED BE USED WITHOUT WRITTEN CONSENT.</text>
<text x="336.1" y="192.2">PROPERTY OF STEEL FAB ENTERPRISES, INC.AND SHALL</text>
</g>
<g font-size="2.6">
<text x="215.9" y="241.8">1/</text>
<text x="217.4" y="242.7">2</text>
<text x="219.3" y="251.1">13/</text>
<text x="222" y="252.1">16</text>
</g>
<g font-size="2.5">
<text x="11.7" y="237.1" transform="rotate(-90 11.7 237.1)">18:25:37</text>
<text x="11.8" y="243.8" transform="rotate(-90 11.8 243.8)">2025</text>
<text x="11.8" y="250.1" transform="rotate(-90 11.8 250.1)">Jun 17</text>
<text x="11.9" y="265.8" transform="rotate(-90 11.9 265.8)">PRINTED ON</text>
</g>
</svg>
